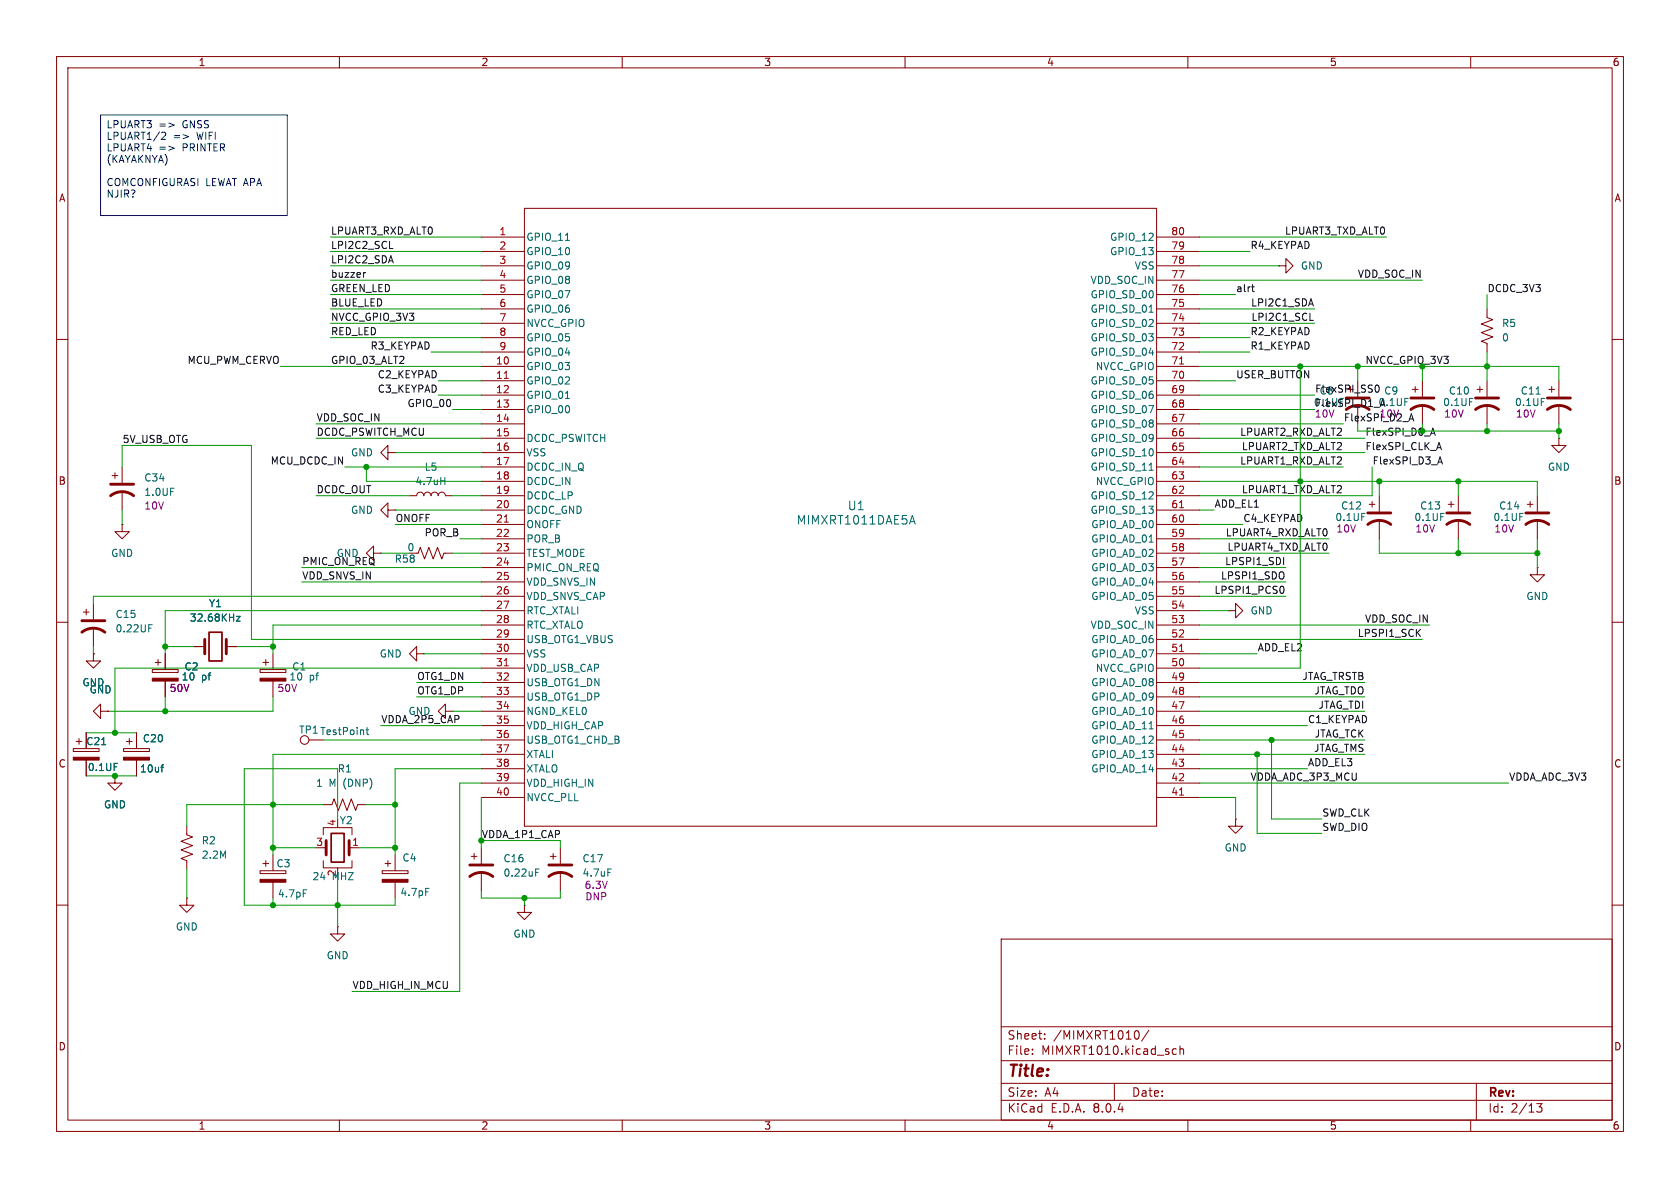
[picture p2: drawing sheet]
<svg xmlns="http://www.w3.org/2000/svg" width="297mm" height="210mm" viewBox="0 0 297 210" stroke-linecap="round" stroke-linejoin="round" font-family="sans-serif">
<g fill="none" stroke="#840000" stroke-width=".18">
<path d="M10 10h277v190h-277zM12 12h273v186h-273zM60 10v2M110 10v2M160 10v2M210 10v2M260 10v2M92.7 36.8h111.8v109.3h-111.8zM10 60h2M85.1 41.9h7.6M85.1 44.5h7.6M85.1 47h7.6"/>
<path d="M85.1 49.5h7.6M85.1 52.1h7.6M85.1 54.6h7.6M85.1 57.2h7.6M85.1 59.7h7.6M204.5 41.9h7.6M204.5 44.5h7.6M204.5 47h7.6M204.5 49.5h7.6M204.5 52.1h7.6M204.5 54.6h7.6M204.5 57.2h7.6"/>
<path d="M204.5 59.7h7.6M226.1 47h1.2v-1.3l1.3 1.3-1.3 1.3v-1.3M226.1 47h.1M262.9 54.6v1.5l1 .4-2 .8 2 .7-2 .8 2 .8-2 .7 1 .4v1.5M285 60h2M85.1 64.8h7.6M85.1 67.3h7.6M85.1 69.9h7.6M85.1 72.4h7.6M85.1 74.9h7.6M85.1 77.5h7.6M85.1 62.2h7.6"/>
<path d="M204.5 64.8h7.6M204.5 67.3h7.6M204.5 69.9h7.6M204.5 72.4h7.6M204.5 74.9h7.6M204.5 77.5h7.6M204.5 62.2h7.6M240 67.3v2.8M240 71.6v3.3M249.7 68.8h1M250.2 68.3v1M251.5 67.3v2.8"/>
<path d="M251.5 71.6v3.3M261.1 68.8h1M261.6 68.3v1M262.9 67.3v2.8M262.9 71.6v3.3M273.8 68.8h1M274.3 68.3v1M275.6 77.5v1.2h1.3l-1.3 1.3-1.3-1.3h1.3M275.6 77.5h.1M275.6 67.3v2.8M275.6 71.6v3.3M19.8 84.1h1"/>
<path d="M20.3 83.6v1M21.6 92.7v1.3h1.3l-1.3 1.3-1.3-1.3h1.3M21.6 92.7h.1M21.6 82.6v2.7M21.6 86.9v3.3M66 97.8v-1.3l-1.2 1.3 1.2 1.3v-1.3h1.3M67.3 97.8h.1M68.6 80v-1.3l-1.3 1.3 1.3 1.3v-1.3h1.2M68.6 90.2v-1.3l-1.3 1.3 1.3 1.2v-1.2h1.2M69.8 80h.1M69.8 90.2h.1M72.4 97.8h1.5l.4-1 .8 2 .7-2 .8 2 .7-2 .8 2 .4-1h1.5"/>
<path d="M72.4 87.6h1.3a.64 .64 0 0 1 .6-.6 .64 .64 0 0 1 .6 .6 .64 .64 0 0 1 .7-.6 .64 .64 0 0 1 .6 .6 .64 .64 0 0 1 .6-.6 .64 .64 0 0 1 .7 .6 .64 .64 0 0 1 .6-.6 .64 .64 0 0 1 .6 .6h1.3M85.1 97.8h7.6M85.1 87.6h7.6M85.1 80h7.6M85.1 82.6h7.6M85.1 85.1h7.6M85.1 90.2h7.6M85.1 92.7h7.6M85.1 95.3h7.6M204.5 97.8h7.6M204.5 87.6h7.6M204.5 80h7.6"/>
<path d="M204.5 82.6h7.6M204.5 85.1h7.6M204.5 90.2h7.6M204.5 92.7h7.6M204.5 95.3h7.6M242.1 89.2h1M242.6 88.6v1.1M243.8 87.6v2.8M243.8 91.9v3.4M256 89.2h1M256.5 88.6v1.1M257.8 87.6v2.8"/>
<path d="M257.8 91.9v3.4M270 89.2h1M270.5 88.6v1.1M271.8 87.6v2.8M271.8 91.9v3.4M10 110h2M14.7 108.2h1M15.2 107.7v1M16.5 115.6v1.2h1.3l-1.3 1.3-1.3-1.3h1.3M16.5 115.6h.1M16.5 106.7v2.8M16.5 111v3.3"/>
<path d="M26.9 118.4h4.6v.5h-4.6zM27.4 117.1h1M27.9 116.6v1M29.2 115.6v2.8M34.3 114.3h1.9M40 114.3h1.9M46 118.4h4.5v.5h-4.5zM46.5 117.1h1M47 116.6v1M48.3 115.6v2.8M73.7 115.6v-1.3l-1.3 1.3 1.3 1.2v-1.2h1.2M74.9 115.6h.1"/>
<path d="M85.1 100.3h7.6M85.1 102.9h7.6M85.1 105.4h7.6M85.1 108h7.6M85.1 110.5h7.6M85.1 113h7.6M85.1 115.6h7.6M85.1 118.1h7.6M204.5 100.3h7.6M204.5 102.9h7.6M204.5 105.4h7.6M204.5 108h7.6"/>
<path d="M204.5 110.5h7.6M204.5 113h7.6M204.5 115.6h7.6M204.5 118.1h7.6M217.2 108h1.2v-1.3l1.3 1.3-1.3 1.2v-1.2M217.2 108h.1M271.8 100.3v1.3h1.2l-1.2 1.3-1.3-1.3h1.3M271.8 100.3h.1M285 110h2M13 132.3h4.5v.5h-4.5zM13.5 131.1h1M14 130.6v1"/>
<path d="M15.2 129.5v2.8M15.2 134.4v2.8M17.8 125.7v-1.2l-1.3 1.2 1.3 1.3v-1.3h1.2M19 125.7h.1M20.3 137.2v1.2h1.3l-1.3 1.3-1.3-1.3h1.3M20.3 137.2h.1M21.8 132.3h4.6v.5h-4.6zM22.4 131.1h1M22.9 130.6v1M24.1 129.5v2.8M24.1 134.4v2.8M29.2 120.4v2.8"/>
<path d="M48.3 120.4v2.8M54.6 130.8h2.5M78.7 125.7v-1.2l-1.2 1.2 1.2 1.3v-1.3h1.3M80 125.7h.1M85.1 120.7h7.6M85.1 123.2h7.6M85.1 125.7h7.6M85.1 128.3h7.6M85.1 130.8h7.6M85.1 133.4h7.6M85.1 135.9h7.6M85.1 138.4h7.6"/>
<path d="M204.5 120.7h7.6M204.5 123.2h7.6M204.5 125.7h7.6M204.5 128.3h7.6M204.5 130.8h7.6M204.5 133.4h7.6M204.5 135.9h7.6M204.5 138.4h7.6M10 160h2M33 158.8v1.2h1.3l-1.3 1.3-1.3-1.3h1.3M33 158.8h.1M33 146.1v1.5l1 .4-2 .7 2 .8-2 .7 2 .8-2 .8 1 .3v1.6"/>
<path d="M46 153.9h4.5v.5h-4.5zM46.5 152.7h1M47 152.1v1.1M48.3 151.1v2.8M48.3 156v2.8M57.1 142.2h1.6l.4-1 .7 2.1 .8-2.1 .7 2.1 .8-2.1 .8 2.1 .3-1.1h1.6M57.1 147.6v-1.3h5.1v1.3M57.1 152.1v1.3h5.1v-1.3M57.1 149.9h.6M59.7 153.4v.3M62.2 149.9h1.3M67.6 153.9h4.5v.5h-4.5z"/>
<path d="M68.1 152.7h1M68.6 152.1v1.1M69.8 151.1v2.8M69.8 156v2.8M83.3 151.4h1M83.8 150.9v1M85.1 149.9v2.8M85.1 154.2v3.3M85.1 141h7.6M97.3 151.4h1M97.8 150.9v1M99.1 149.9v2.8"/>
<path d="M99.1 154.2v3.3M204.5 141h7.6M218.4 144.8v1.3h1.3l-1.3 1.2-1.2-1.2h1.2M218.4 144.8h.1M285 160h2M59.7 163.8v1.3h1.3l-1.3 1.3-1.3-1.3h1.3M59.7 163.8h.1M92.7 160v1.3h1.3l-1.3 1.3-1.3-1.3h1.3M92.7 160h.1M177 166h108v32h-108zM60 198v2M110 198v2"/>
<path d="M160 198v2M177 194.5h108M177 191.5h108M177 187.5h108M177 181.5h108M182.5 186.3v.1M182.5 185.5v.1M184.7 183.6v.1M184.7 182.8v.1M197 191.5v3M201 182.2a.94 .94 0 0 1 0 1.5M203.1 182.1l-1.3 2"/>
<path d="M207.4 186.3h.6M207.4 185.5h.6M208.6 185.5l.2-.1 .4 .1v.9M208.6 184.9v1.5M210 198v2M260 198v2M261 191.5v6.5M271.7 195.1h.9l-.5 .6 .4 .1v.7l-.2 .1-.6-.1"/>
<circle cx="53.8" cy="130.8" r=".76"/>
</g>
<g fill="none" stroke="#840000" stroke-width=".51">
<path d="M238 72.4a3.3 3.3 0 0 1 4.1 0M238 70.4h4.1M249.4 72.4a3.3 3.3 0 0 1 4.1 0M249.4 70.4h4.1M260.9 72.4a3.3 3.3 0 0 1 4 0M260.9 70.4h4M273.6 72.4a3.3 3.3 0 0 1 4 0M273.6 70.4h4M19.6 87.6a3.3 3.3 0 0 1 4 0M19.6 85.6h4M241.8 92.7a3.3 3.3 0 0 1 4.1 0M241.8 90.7h4.1"/>
<path d="M255.8 92.7a3.3 3.3 0 0 1 4 0M255.8 90.7h4M269.7 92.7a3.3 3.3 0 0 1 4.1 0M269.7 90.7h4.1M14.5 111.8a3.3 3.3 0 0 1 4 0M14.5 109.7h4M36.2 113v2.6M40 113v2.6M57.7 148.6v2.5M61.7 148.6v2.5M83.1 154.9a3.3 3.3 0 0 1 4 0M83.1 152.9h4"/>
<path d="M97 154.9a3.3 3.3 0 0 1 4.1 0M97 152.9h4.1"/>
</g>
<g fill="#840000" stroke="#840000" stroke-width=".18">
<path d="M67.6 155.4h4.5v.6h-4.5z"/>
<path d="M46 119.9h4.5v.5h-4.5z"/>
<path d="M26.9 119.9h4.6v.5h-4.6z"/>
<path d="M13 133.9h4.5v.5h-4.5z"/>
<path d="M21.8 133.9h4.6v.5h-4.6z"/>
<path d="M46 155.4h4.5v.6h-4.5z"/>
</g>
<g fill="none" stroke="#006464" stroke-width=".18">
<path d="M100 42.5h.7M203.1 55.2h.8M100 70.4h.7M271.6 69.7h.7M77.9 85h.7M78.6 84.4v1.3M160.9 92.2h.8M161.3 91.1l.5 1.5M203.1 83.1h.8M26.3 111h.4M26.3 110.4h.6M41.8 109h.7l-.7 .8h.7"/>
<path d="M18 131.6h.7M28.4 135.6h.5M28.9 135.2l-.2 .1M64.7 129h.5M64.9 128.6v1.1l.3 .2M53.6 157.3h.6M75.3 157h.6M94.7 154.2h.4M94.7 153.6h.6M107.5 153.6h.6"/>
</g>
<path d="M37 111.8h2.2v5h-2.2zM58.5 147.3h2.3v5.1h-2.3z" fill="none" stroke="#840000" stroke-width=".3"/>
<path d="M89.1 66.9h.8M208.5 64.4h.7M89.1 92.3h.8M208.5 89.8h.7M89.1 117.7h.8M208.5 115.2h.7M208.5 140.6h.7" fill="none" stroke="#a90000" stroke-width=".18"/>
<g fill="none" stroke="#0f0f0f" stroke-width=".18">
<path d="M64.6 48.2l-.3 .1M68.9 43.9h.6M221.3 50.7h.4M221.4 51.4l.3 .2M231.6 56.6h.6M243.4 68.1a.68 .68 0 0 1 .4 .6 .68 .68 0 0 1-.4 .6M249.2 74.1h.6M249.5 73.1l.4 1.3M253 76.6h.6M253.3 75.7l.4 1.3M254.1 79.1h.6M254.4 78.2l.4 1.3"/>
<path d="M226.9 98.5v1.3M254.3 81.7h.6M254.6 80.8l.4 1.2M226.7 103.6a.79 .79 0 0 1 0 1.3"/>
</g>
<path d="M17.8 20.3h33v17.8h-33zM29.2 23.5v.4l-.7 .7h.8M29.8 21.7l1 .4-1 .4M29.8 25.8l1 .4-1 .4M32.4 23.8l.9 .4-.9 .3" fill="none" stroke="#0000c2" stroke-width=".18"/>
<g fill="none" stroke="#009600" stroke-width=".18">
<path d="M58.4 41.9h26.7M58.4 57.2h26.7M58.4 59.7h26.7M58.4 52.1h26.7M58.4 49.5h26.7M58.4 54.6h26.7M58.4 47h26.7M58.4 44.5h26.7M212.1 41.9h33M212.1 57.2h20.3M212.1 59.7h8.9M212.1 52.1h6.3"/>
<path d="M212.1 49.5h39.4M212.1 54.6h20.3M212.1 47h14M212.1 44.5h8.9M262.9 52.1v2.5M49.5 64.8h35.6M55.9 77.5h29.2M55.9 74.9h29.2M76.2 62.2h8.9M77.5 67.3h7.6M77.5 69.9h7.6M80 72.4h5.1"/>
<path d="M212.1 77.5h29.2M212.1 74.9h25.4M212.1 62.2h8.9M212.1 64.8h63.5v2.5M212.1 72.4h20.3M212.1 67.3h6.3M212.1 69.9h20.3M229.9 64.8v53.3h-17.8M240 74.9v1.3h35.6M240 64.8v2.5M251.5 64.8v2.5M251.5 74.9v1.3"/>
<path d="M262.9 62.2v5.1M262.9 74.9v1.3M275.6 74.9v2.6M21.6 82.6v-3.9h22.8v34.3h40.7M21.6 90.2v2.5M55.9 87.6h16.5M61 82.6h24.1M64.8 82.6v2.5h20.3M67.3 97.8h5.1M69.8 80h15.3M69.8 90.2h15.3M69.8 92.7h15.3"/>
<path d="M80 87.6h5.1M80 97.8h5.1M81.3 95.3h3.8M212.1 80h29.2M212.1 85.1h59.7v2.5M212.1 82.6h25.4M212.1 97.8h22.8M212.1 95.3h22.8M212.1 90.2h2.5M212.1 92.7h7.6M242.6 82.6v5h-30.5M243.8 85.1v2.5"/>
<path d="M243.8 95.3v2.5h28M257.8 85.1v2.5M257.8 95.3v2.5M271.8 95.3v5M16.5 114.3v1.3M29.2 114.3h5.1M41.9 114.3h6.4M53.3 100.3h31.8M53.3 102.9h31.8M74.9 115.6h10.2M85.1 108h-55.9v7.6M85.1 118.1h-64.8v11.4"/>
<path d="M85.1 105.4h-68.6v1.3M85.1 110.5h-36.8v5.1M212.1 113h39.4M212.1 108h5.1M212.1 115.6h10.1M212.1 105.4h15.2M212.1 100.3h15.2M212.1 110.5h40.6M212.1 102.9h15.2M15.2 137.2h8.9M15.2 129.5h8.9M29.2 123.2v2.5"/>
<path d="M48.3 123.2v2.5h-29.3M57.1 130.8h28M67.3 128.3h17.8M73.7 120.7h11.4M73.7 123.2h11.4M80 125.7h5.1M85.1 138.4h-3.8v36.9h-19.1M85.1 135.9h-15.3v15.2M85.1 133.4h-36.8v17.7M212.1 130.8h29.2M212.1 120.7h29.2M212.1 123.2h29.2"/>
<path d="M212.1 125.7h29.2M212.1 128.3h19M212.1 138.4h54.6M212.1 135.9h19M212.1 133.4h29.2M222.2 133.4v13.9h11.5M224.8 130.8v14h8.9M33 153.7v5.1M48.3 158.8v1.2M48.3 149.9h7.6M57.1 142.2h-24.1v3.9M59.7 144.8v-8.9h-16.5v24.1h26.6v-1.2"/>
<path d="M59.7 154.9v8.9M63.5 149.9h6.3M64.8 142.2h5M85.1 157.5v1.3h14v-1.3M85.1 148.6h14v1.3M85.1 141v8.9M92.7 158.8v1.2M212.1 141h6.3v3.8"/>
</g>
<g fill="#009600" stroke="#009600" stroke-width=".18">
<circle cx="29.2" cy="114.3" r=".46"/>
<circle cx="48.3" cy="114.3" r=".46"/>
<circle cx="20.3" cy="137.2" r=".46"/>
<circle cx="20.3" cy="129.5" r=".46"/>
<circle cx="48.3" cy="160" r=".46"/>
<circle cx="29.2" cy="125.7" r=".46"/>
<circle cx="48.3" cy="142.2" r=".46"/>
<circle cx="59.7" cy="160" r=".46"/>
<circle cx="69.8" cy="149.9" r=".46"/>
<circle cx="48.3" cy="149.9" r=".46"/>
<circle cx="222.2" cy="133.4" r=".46"/>
<circle cx="224.8" cy="130.8" r=".46"/>
<circle cx="69.8" cy="142.2" r=".46"/>
<circle cx="92.7" cy="158.8" r=".46"/>
<circle cx="64.8" cy="82.6" r=".46"/>
<circle cx="240" cy="64.8" r=".46"/>
<circle cx="229.9" cy="64.8" r=".46"/>
<circle cx="257.8" cy="85.1" r=".46"/>
<circle cx="243.8" cy="85.1" r=".46"/>
<circle cx="257.8" cy="97.8" r=".46"/>
<circle cx="271.8" cy="97.8" r=".46"/>
<circle cx="229.9" cy="85.1" r=".46"/>
<circle cx="262.9" cy="76.2" r=".46"/>
<circle cx="275.6" cy="76.2" r=".46"/>
<circle cx="262.9" cy="64.8" r=".46"/>
</g>
<text font-size="2.8" fill="#840000" x="178" y="190.9">Title:</text>
<g font-size="2.1" fill="#006464">
<text x="140.7" y="92.9">MIMXRT1011DAE5A</text>
<text x="149.8" y="90.4">U1</text>
</g>
<g font-size="2.1" fill="#840000">
<text x="178" y="184">Sheet:</text>
<text x="186.2" y="184">/MIMXRT1010/</text>
<text x="178" y="186.7">File:</text>
<text x="184.1" y="186.7">MIMXRT1010.kicad_sch</text>
<text x="178" y="196.9">KiCad</text>
<text x="178" y="194.1">Size:</text>
<text x="184.7" y="194.1">A4</text>
<text x="185.7" y="196.9">E.D.A.</text>
<text x="193.3" y="196.9">8.0.4</text>
<text x="200" y="194.1">Date:</text>
<text x="263" y="194.3">Rev:</text>
<text x="263" y="196.9">Id:</text>
<text x="267.1" y="196.9">2/13</text>
</g>
<g font-size="1.8" fill="#840000">
<text x="35" y="11.9">1</text>
<text x="85" y="11.9">2</text>
<text x="135" y="11.9">3</text>
<text x="185" y="11.9">4</text>
<text x="235" y="11.9">5</text>
<text x="285" y="11.9">6</text>
<text x="10.3" y="35.9">A</text>
<text x="285.3" y="35.9">A</text>
<text x="10.3" y="85.9">B</text>
<text x="285.3" y="85.9">B</text>
<text x="10.3" y="135.9">C</text>
<text x="285.3" y="135.9">C</text>
<text x="10.3" y="185.9">D</text>
<text x="285.3" y="185.9">D</text>
<text x="35" y="199.9">1</text>
<text x="85" y="199.9">2</text>
<text x="135" y="199.9">3</text>
<text x="185" y="199.9">4</text>
<text x="235" y="199.9">5</text>
<text x="285" y="199.9">6</text>
</g>
<g font-size="1.8" fill="#0000c2">
<text x="18.7" y="23">LPUART3</text>
<text x="28.1" y="23">=&gt;</text>
<text x="32.4" y="23">GNSS</text>
<text x="18.7" y="25">LPUART1/2</text>
<text x="18.7" y="27.1">LPUART4</text>
<text x="18.7" y="29.1">(KAYAKNYA)</text>
<text x="28.1" y="27.1">=&gt;</text>
<text x="30.6" y="25">=&gt;</text>
<text x="32.4" y="27.1">PRINTER</text>
<text x="34.9" y="25">WIFI</text>
<text x="18.7" y="33.2">COMCONFIGURASI LEWAT APA</text>
<text x="18.7" y="35.3">NJIR?</text>
</g>
<g font-size="1.8" fill="#0f0f0f">
<text x="58.4" y="41.6">LPUART3_RXD_ALT0</text>
<text x="227.1" y="41.6">LPUART3_TXD_ALT0</text>
<text x="58.4" y="44.1">LPI2C2_SCL</text>
<text x="58.4" y="46.6">LPI2C2_SDA</text>
<text x="221" y="44.1">R4_KEYPAD</text>
<text x="58.4" y="49.2">buzzer</text>
<text x="58.4" y="51.7">GREEN_LED</text>
<text x="218.4" y="51.7">alrt</text>
<text x="239.9" y="49.2">VDD_SOC_IN</text>
<text x="262.9" y="51.7">DCDC_3V3</text>
<text x="58.4" y="56.8">NVCC_GPIO_3V3</text>
<text x="58.4" y="54.3">BLUE_LED</text>
<text x="58.4" y="59.3">RED_LED</text>
<text x="221" y="59.3">R2_KEYPAD</text>
<text x="221.1" y="54.3">LPI2C1_SDA</text>
<text x="221.1" y="56.8">LPI2C1_SCL</text>
<text x="33.1" y="64.4">MCU_PWM_CERVO</text>
<text x="58.4" y="64.4">GPIO_03_ALT2</text>
<text x="65.4" y="61.9">R3_KEYPAD</text>
<text x="221" y="61.9">R1_KEYPAD</text>
<text x="66.7" y="67">C2_KEYPAD</text>
<text x="66.7" y="69.5">C3_KEYPAD</text>
<text x="218.4" y="67">USER_BUTTON</text>
<text x="232.2" y="72">0.1UF</text>
<text x="232.4" y="69.5">FlexSPI_SS0</text>
<text x="233.2" y="70">C8</text>
<text x="55.9" y="74.6">VDD_SOC_IN</text>
<text x="55.9" y="77.1">DCDC_PSWITCH_MCU</text>
<text x="71.9" y="72">GPIO_00</text>
<text x="219.1" y="77.1">LPUART2_RXD_ALT2</text>
<text x="232.4" y="72">FlexSPI_D1_A0.1UF</text>
<text x="237.5" y="74.6">FlexSPI_D2_A</text>
<text x="243.8" y="74">10V</text>
<text x="21.6" y="78.4">5V_USB_OTG</text>
<text x="47.8" y="82.2">MCU_DCDC_IN</text>
<text x="219.1" y="82.2">LPUART1_RXD_ALT2</text>
<text x="219.4" y="79.7">LPUART2_TXD_ALT2</text>
<text x="241.3" y="79.7">FlexSPI_CLK_A</text>
<text x="242.6" y="82.2">FlexSPI_D3_A</text>
<text x="55.9" y="87.3">DCDC_OUT</text>
<text x="214.6" y="89.8">ADD_EL1</text>
<text x="219.4" y="87.3">LPUART1_TXD_ALT2</text>
<text x="69.8" y="92.4">ONOFF</text>
<text x="75" y="94.9">POR_B</text>
<text x="216.6" y="94.9">LPUART4_RXD_ALT0</text>
<text x="219.7" y="92.4">C4_KEYPAD</text>
<text x="53.3" y="100">PMIC_ON_REQ</text>
<text x="59.4" y="98.7">GND</text>
<text x="216.5" y="100">LPSPI1_SDI</text>
<text x="216.9" y="97.4">LPUART4_TXD_ALT0</text>
<text x="53.3" y="102.5">VDD_SNVS_IN</text>
<text x="214.6" y="105.1">LPSPI1_PCS0</text>
<text x="215.8" y="102.5">LPSPI1_SDO</text>
<text x="239.9" y="112.7">LPSPI1_SCK</text>
<text x="241.2" y="110.1">VDD_SOC_IN</text>
<text x="222.2" y="115.2">ADD_EL2</text>
<text x="73.7" y="120.3">OTG1_DN</text>
<text x="73.7" y="122.8">OTG1_DP</text>
<text x="230.2" y="120.3">JTAG_TRSTB</text>
<text x="232.3" y="122.8">JTAG_TDO</text>
<text x="233" y="125.4">JTAG_TDI</text>
<text x="67.3" y="127.9">VDDA_2P5_CAP</text>
<text x="72.1" y="126.6">GND</text>
<text x="231.1" y="127.9">C1_KEYPAD</text>
<text x="232.3" y="130.5">JTAG_TCK</text>
<text x="231.1" y="135.5">ADD_EL3</text>
<text x="232.2" y="133">JTAG_TMS</text>
<text x="221" y="138.1">VDDA_ADC_3P3_MCU</text>
<text x="266.7" y="138.1">VDDA_ADC_3V3</text>
<text x="233.7" y="147">SWD_DIO</text>
<text x="233.7" y="144.4">SWD_CLK</text>
<text x="62.2" y="174.9">VDD_HIGH_IN_MCU</text>
</g>
<g font-size="1.8" fill="#a90000">
<text x="88.2" y="41.7">1</text>
<text x="207" y="41.7">80</text>
<text x="88.2" y="44.2">2</text>
<text x="88.2" y="46.7">3</text>
<text x="207" y="46.7">78</text>
<text x="207" y="44.2">79</text>
<text x="88.2" y="49.3">4</text>
<text x="88.2" y="51.8">5</text>
<text x="207" y="51.8">76</text>
<text x="207" y="49.3">77</text>
<text x="88.2" y="54.4">6</text>
<text x="88.2" y="56.9">7</text>
<text x="88.2" y="59.4">8</text>
<text x="207" y="59.4">73</text>
<text x="207" y="56.9">74</text>
<text x="207" y="54.4">75</text>
<text x="87.6" y="64.5">10</text>
<text x="88.2" y="62">9</text>
<text x="207" y="64.5">71</text>
<text x="207" y="62">72</text>
<text x="87.6" y="67.1">11</text>
<text x="87.6" y="69.6">12</text>
<text x="207" y="69.6">69</text>
<text x="207" y="67.1">70</text>
<text x="87.6" y="72.1">13</text>
<text x="87.6" y="74.7">14</text>
<text x="87.6" y="77.2">15</text>
<text x="207" y="77.2">66</text>
<text x="207" y="74.7">67</text>
<text x="207" y="72.1">68</text>
<text x="87.6" y="79.8">16</text>
<text x="87.6" y="82.3">17</text>
<text x="207" y="82.3">64</text>
<text x="207" y="79.8">65</text>
<text x="87.6" y="84.8">18</text>
<text x="87.6" y="87.4">19</text>
<text x="87.6" y="89.9">20</text>
<text x="207" y="89.9">61</text>
<text x="207" y="87.4">62</text>
<text x="207" y="84.8">63</text>
<text x="87.6" y="92.5">21</text>
<text x="87.6" y="95">22</text>
<text x="207" y="95">59</text>
<text x="207" y="92.5">60</text>
<text x="87.6" y="97.5">23</text>
<text x="87.6" y="100.1">24</text>
<text x="207" y="100.1">57</text>
<text x="207" y="97.5">58</text>
<text x="87.6" y="102.6">25</text>
<text x="87.6" y="105.2">26</text>
<text x="87.6" y="107.7">27</text>
<text x="207" y="107.7">54</text>
<text x="207" y="105.2">55</text>
<text x="207" y="102.6">56</text>
<text x="87.6" y="110.2">28</text>
<text x="87.6" y="112.8">29</text>
<text x="207" y="112.8">52</text>
<text x="207" y="110.2">53</text>
<text x="87.6" y="115.3">30</text>
<text x="87.6" y="117.9">31</text>
<text x="207" y="117.9">50</text>
<text x="207" y="115.3">51</text>
<text x="87.6" y="120.4">32</text>
<text x="87.6" y="122.9">33</text>
<text x="87.6" y="125.5">34</text>
<text x="207" y="125.5">47</text>
<text x="207" y="122.9">48</text>
<text x="207" y="120.4">49</text>
<text x="87.6" y="128">35</text>
<text x="87.6" y="130.6">36</text>
<text x="207" y="130.6">45</text>
<text x="207" y="128">46</text>
<text x="87.6" y="133.1">37</text>
<text x="87.6" y="135.6">38</text>
<text x="207" y="135.6">43</text>
<text x="207" y="133.1">44</text>
<text x="87.6" y="138.2">39</text>
<text x="87.6" y="140.7">40</text>
<text x="207" y="140.7">41</text>
<text x="207" y="138.2">42</text>
<text x="55.8" y="149.6">3</text>
<text x="59.4" y="146.1" transform="rotate(-90 59.4 146.1)">4</text>
<text x="62.2" y="149.6">1</text>
</g>
<g font-size="1.8" fill="#006464">
<text x="93" y="42.8">GPIO_11</text>
<text x="93" y="45.3">GPIO_10</text>
<text x="93" y="47.9">GPIO_09</text>
<text x="196.2" y="45.3">GPIO_13</text>
<text x="196.2" y="42.8">GPIO_12</text>
<text x="200.5" y="47.9">VSS</text>
<text x="229.9" y="47.9">GND</text>
<text x="93" y="50.4">GPIO_08</text>
<text x="93" y="52.9">GPIO_07</text>
<text x="192.7" y="52.9">GPIO_SD_00</text>
<text x="192.7" y="50.4">VDD_SOC_IN</text>
<text x="93" y="55.5">GPIO_06</text>
<text x="93" y="58">NVCC_GPIO</text>
<text x="192.7" y="58">GPIO_SD_02</text>
<text x="192.7" y="55.5">GPIO_SD_01</text>
<text x="265.4" y="58">R5</text>
<text x="93" y="65.6">GPIO_03</text>
<text x="93" y="60.6">GPIO_05</text>
<text x="93" y="63.1">GPIO_04</text>
<text x="192.7" y="63.1">GPIO_SD_04</text>
<text x="192.7" y="60.6">GPIO_SD_03</text>
<text x="193.6" y="65.6">NVCC_GPIO</text>
<text x="265.4" y="60.6">0</text>
<text x="93" y="68.2">GPIO_02</text>
<text x="93" y="70.7">GPIO_01</text>
<text x="192.7" y="70.7">GPIO_SD_06</text>
<text x="192.7" y="68.2">GPIO_SD_05</text>
<text x="244.6" y="70">C9</text>
<text x="255" y="72">0.1UF</text>
<text x="256" y="70">C10</text>
<text x="267.7" y="72">0.1UF</text>
<text x="268.7" y="70">C11</text>
<text x="93" y="73.3">GPIO_00</text>
<text x="192.7" y="75.8">GPIO_SD_08</text>
<text x="192.7" y="73.3">GPIO_SD_07</text>
<text x="62" y="80.9">GND</text>
<text x="75" y="83.4">L5</text>
<text x="93" y="78.3">DCDC_PSWITCH</text>
<text x="93" y="80.9">VSS</text>
<text x="93" y="83.4">DCDC_IN_Q</text>
<text x="192.7" y="83.4">GPIO_SD_11</text>
<text x="192.7" y="80.9">GPIO_SD_10</text>
<text x="192.7" y="78.3">GPIO_SD_09</text>
<text x="273.6" y="83.4">GND</text>
<text x="25.4" y="87.9">1.0UF</text>
<text x="25.4" y="85.3">C34</text>
<text x="73.3" y="86">4.7uH</text>
<text x="93" y="86">DCDC_IN</text>
<text x="93" y="88.5">DCDC_LP</text>
<text x="192.7" y="88.5">GPIO_SD_12</text>
<text x="193.6" y="86">NVCC_GPIO</text>
<text x="62" y="91">GND</text>
<text x="93" y="91">DCDC_GND</text>
<text x="93" y="93.6">ONOFF</text>
<text x="192.7" y="91">GPIO_SD_13</text>
<text x="192.8" y="93.6">GPIO_AD_00</text>
<text x="236" y="92.3">0.1UF</text>
<text x="237" y="90.3">C12</text>
<text x="249.9" y="92.3">0.1UF</text>
<text x="251" y="90.3">C13</text>
<text x="263.9" y="92.3">0.1UF</text>
<text x="264.9" y="90.3">C14</text>
<text x="19.6" y="98.7">GND</text>
<text x="69.7" y="99.7">R58</text>
<text x="71.9" y="97.6">0</text>
<text x="93" y="96.1">POR_B</text>
<text x="93" y="98.7">TEST_MODE</text>
<text x="93" y="101.2">PMIC_ON_REQ</text>
<text x="192.8" y="101.2">GPIO_AD_03</text>
<text x="192.8" y="98.7">GPIO_AD_02</text>
<text x="192.8" y="96.1">GPIO_AD_01</text>
<text x="36.8" y="107.5">Y1</text>
<text x="93" y="103.7">VDD_SNVS_IN</text>
<text x="93" y="106.3">VDD_SNVS_CAP</text>
<text x="192.8" y="106.3">GPIO_AD_05</text>
<text x="192.8" y="103.7">GPIO_AD_04</text>
<text x="269.7" y="106.3">GND</text>
<text x="20.3" y="109.4">C15</text>
<text x="20.3" y="112">0.22UF</text>
<text x="33.5" y="110.1">32.68KHz</text>
<text x="93" y="108.8">RTC_XTALI</text>
<text x="93" y="111.4">RTC_XTALO</text>
<text x="93" y="113.9">USB_OTG1_VBUS</text>
<text x="192.7" y="111.4">VDD_SOC_IN</text>
<text x="192.8" y="113.9">GPIO_AD_06</text>
<text x="200.5" y="108.8">VSS</text>
<text x="221" y="108.8">GND</text>
<text x="32.5" y="118.7">C2</text>
<text x="51.6" y="118.7">C1</text>
<text x="67" y="116.4">GND</text>
<text x="93" y="116.4">VSS</text>
<text x="93" y="119">VDD_USB_CAP</text>
<text x="192.8" y="116.4">GPIO_AD_07</text>
<text x="193.6" y="119">NVCC_GPIO</text>
<text x="14.5" y="121.5">GND</text>
<text x="15.7" y="122.8">GND</text>
<text x="35.6" y="120.5">pf</text>
<text x="54.7" y="120.5">pf</text>
<text x="93" y="121.5">USB_OTG1_DN</text>
<text x="93" y="124.1">USB_OTG1_DP</text>
<text x="192.8" y="124.1">GPIO_AD_09</text>
<text x="192.8" y="121.5">GPIO_AD_08</text>
<text x="15.1" y="131.9">C21</text>
<text x="25.2" y="131.4">C20</text>
<text x="52.8" y="129.9">TP1 TestPoint</text>
<text x="93" y="126.6">NGND_KEL0</text>
<text x="93" y="129.1">VDD_HIGH_CAP</text>
<text x="93" y="131.7">USB_OTG1_CHD_B</text>
<text x="192.8" y="131.7">GPIO_AD_12</text>
<text x="192.8" y="129.1">GPIO_AD_11</text>
<text x="192.8" y="126.6">GPIO_AD_10</text>
<text x="15.4" y="136.5">0.1UF</text>
<text x="24.6" y="136.8">10uf</text>
<text x="59.6" y="136.8">R1</text>
<text x="93" y="134.2">XTALI</text>
<text x="93" y="136.8">XTALO</text>
<text x="192.8" y="136.8">GPIO_AD_14</text>
<text x="192.8" y="134.2">GPIO_AD_13</text>
<text x="18.3" y="143.1">GND</text>
<text x="55.8" y="139.3">1</text>
<text x="58.2" y="139.3">M</text>
<text x="60.8" y="139.3">(DNP)</text>
<text x="93" y="139.3">VDD_HIGH_IN</text>
<text x="93" y="141.8">NVCC_PLL</text>
<text x="35.6" y="149.5">R2</text>
<text x="60" y="145.9">Y2</text>
<text x="35.6" y="152">2.2M</text>
<text x="48.8" y="153.5">C3</text>
<text x="55.1" y="155.8">24</text>
<text x="58.7" y="155.8">MHZ</text>
<text x="59.4" y="155" transform="rotate(-90 59.4 155)">2</text>
<text x="71" y="152.5">C4</text>
<text x="88.9" y="155.2">0.22uF</text>
<text x="88.9" y="152.6">C16</text>
<text x="102.9" y="152.6">C17</text>
<text x="102.9" y="155.2">4.7uF</text>
<text x="216.4" y="150.7">GND</text>
<text x="49" y="158.9">4.7pF</text>
<text x="70.7" y="158.6">4.7pF</text>
<text x="31" y="164.7">GND</text>
<text x="90.7" y="166">GND</text>
<text x="57.7" y="169.8">GND</text>
</g>
<g font-size="1.8" fill="#009600">
<text x="241.3" y="64.4">NVCC_GPIO_3V3</text>
<text x="241.3" y="77.1">FlexSPI_D0_A</text>
<text x="85.1" y="148.2">VDDA_1P1_CAP</text>
</g>
<g font-size="1.8" fill="#840084">
<text x="232.3" y="74">10V</text>
<text x="255.2" y="74">10V</text>
<text x="267.9" y="74">10V</text>
<text x="25.4" y="90.3">10V</text>
<text x="236.1" y="94.3">10V</text>
<text x="250.1" y="94.3">10V</text>
<text x="264.1" y="94.3">10V</text>
<text x="29.9" y="122.5">50V</text>
<text x="32" y="120.5">10</text>
<text x="48.9" y="122.5">50V</text>
<text x="51.1" y="120.5">10</text>
<text x="103.3" y="157.3">6.3V</text>
<text x="103.4" y="159.4">DNP</text>
</g>
</svg>
